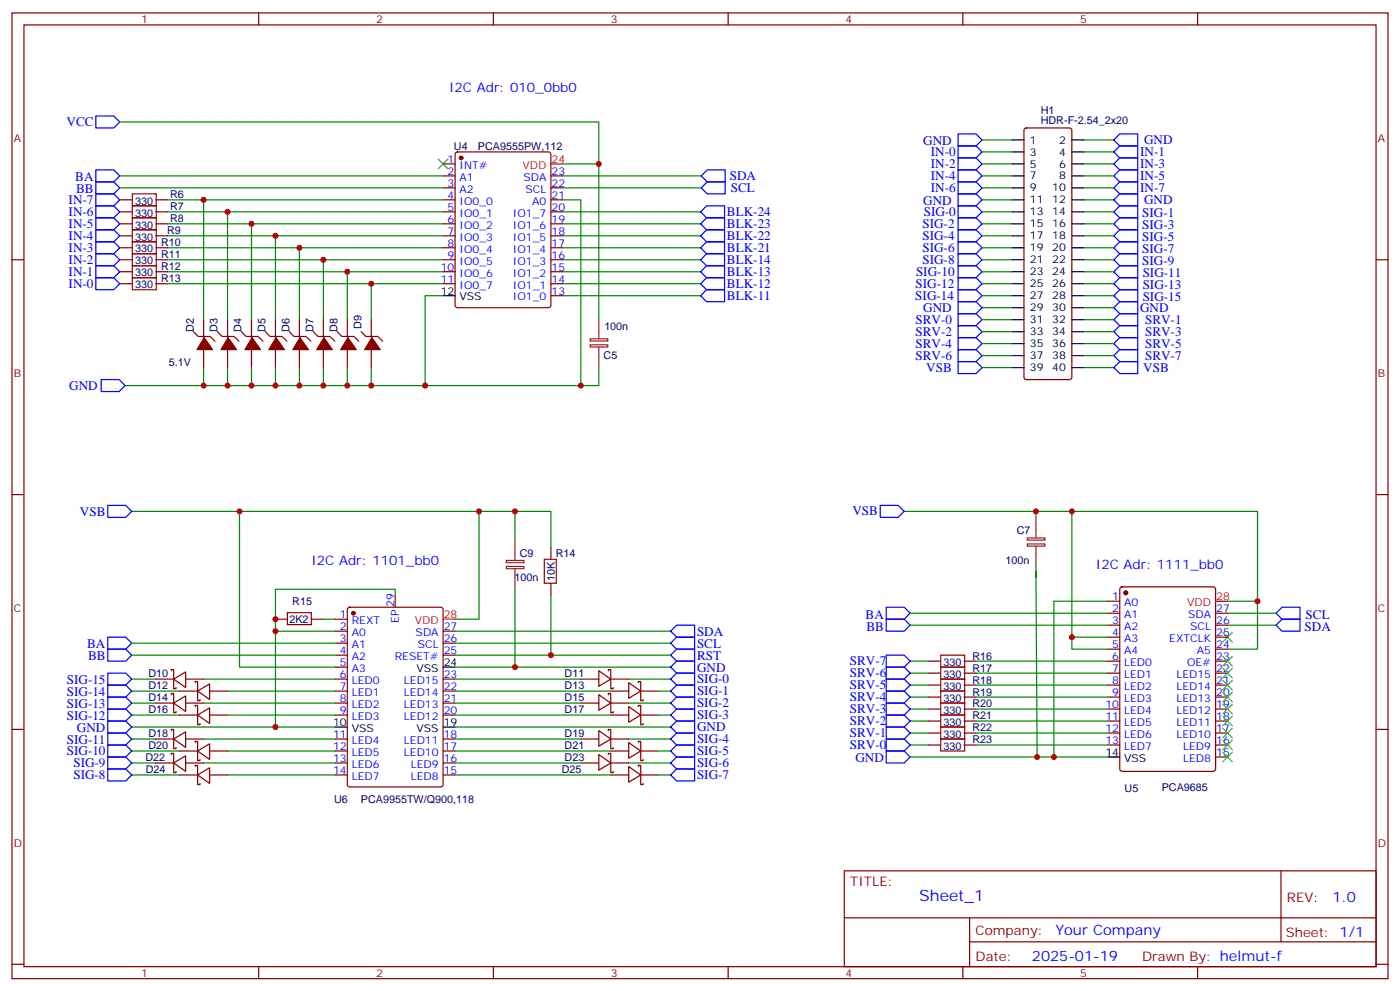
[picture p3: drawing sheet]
<svg xmlns="http://www.w3.org/2000/svg" width="412mm" height="292mm" viewBox="0 0 412 292" stroke-linecap="round" stroke-linejoin="round" font-family="sans-serif">
<g fill="none" stroke="#870000" stroke-width=".35">
<path d="M3.5 3.8h405.4v284.3h-405.4zM7.1 7.3h398.2v277.3h-398.2zM76.2 3.8v3.5M145.3 3.8v3.5M214.5 3.8v3.5M283.6 3.8v3.5M352.8 3.8v3.5M301.9 37.9l.4-.2h12.7l.5 .2 .2 .5v72.7l-.2 .5-.5 .2h-12.7l-.5-.3-.2-.4v-72.7zM35.3 58.8h3.5M45.9 58.8h3.5M130.5 58.8h3.6M130.5 48.3h3.6"/>
<path d="M130.5 51.8h3.6M130.5 55.3h3.6M134.3 44.9l.5-.2h26.8l.6 .5 .1 44.7-.5 .6-27 .1-.7-.5v-44.7zM162.3 58.8h3.5M162.3 51.8h3.5M162.3 55.3h3.5M3.5 76.5h3.6M35.3 76.5h3.5M35.3 62.4h3.5M35.3 65.9h3.5M35.3 69.4h3.5M35.3 73h3.5"/>
<path d="M45.9 76.5h3.5M45.9 62.4h3.5M45.9 65.9h3.5M45.9 69.4h3.5M45.9 73h3.5M130.5 76.5h3.6M130.5 62.4h3.6M130.5 65.9h3.6M130.5 69.4h3.6M130.5 73h3.6M162.3 76.5h3.5M162.3 62.4h3.5"/>
<path d="M162.3 65.9h3.5M162.3 69.4h3.5M162.3 73h3.5M405.3 76.5h3.6M35.3 80h3.5M35.3 83.5h3.5M45.9 80h3.5M45.9 83.5h3.5M57 97.6l1.4 1.5h3.5l1.4 1.4M60 94.1v5.3M64 97.6l1.4 1.5h3.6l1.4 1.4M67 94.1v5.3"/>
<path d="M71.1 97.6l1.4 1.5h3.5l1.4 1.4M74.1 94.1v5.3M78.1 97.6l1.5 1.5h3.5l1.4 1.4M81.1 94.1v5.3M85.2 97.6l1.4 1.5h3.5l1.4 1.4M88.2 94.1v5.3M92.3 97.6l1.4 1.5h3.5l1.4 1.4M95.2 94.1v5.3M99.3 97.6l1.4 1.5h3.5l1.5 1.4M102.3 94.1v5.3M106.4 97.6l1.4 1.5h3.5l1.4 1.4M109.4 94.1v5.3"/>
<path d="M130.5 80h3.6M130.5 83.5h3.6M162.3 80h3.5M162.3 83.5h3.5M162.3 87.1h3.5M60 102.9v5.3M67 102.9v5.3M74.1 102.9v5.3M81.1 102.9v5.3M88.2 102.9v5.3M95.2 102.9v5.3M102.3 102.9v5.3"/>
<path d="M109.4 102.9v5.3M3.5 145.6h3.6M405.3 145.6h3.6M102.5 179l.5-.2h26.8l.7 .4v51.8l-.4 .6-27.1 .1-.6-.5-.1-51.7zM116.4 175.3v3.5M162.3 161.1v3.6M162.3 171.7v3.6M326.3 177h3.5M330.1 173l.5-.2h26.8l.6 .4 .1 53.2-.5 .7h-27l-.7-.4-.1-53.2zM45.9 200h5.3M50.4 197.5v-.4h.8v5.7h.7v-.4M51.2 200l3.5-2.2v4.6z"/>
<path d="M54.7 200h5.3M81.1 182.3h3.6M91.7 182.3h3.5M98.8 200h3.5M98.8 182.3h3.5M98.8 185.8h3.5M98.8 189.4h3.5M98.8 192.9h3.5M98.8 196.4h3.5M130.5 200h3.6M130.5 185.8h3.6M130.5 189.4h3.6"/>
<path d="M130.5 192.9h3.6M171.1 200h5.3M176.4 197.5l3.5 2.5-3.5 2.1zM179.2 197.5v-.4h.7v5.7h.7v-.4M179.9 200h5.3M273.4 198.2h3.5M273.4 194.7h3.5M284 198.2h3.5M284 194.7h3.5M326.3 198.2h3.5M326.3 194.7h3.5M326.3 180.6h3.5"/>
<path d="M326.3 184.1h3.5M326.3 187.6h3.5M326.3 191.1h3.5M358.1 198.2h3.5M358.1 194.7h3.5M358.1 180.6h3.5M358.1 184.1h3.5M358.1 187.6h3.5M358.1 191.1h3.5M3.5 214.8h3.6M45.9 217.6h5.3M45.9 207h5.3"/>
<path d="M50.4 215.1v-.3h.8v5.6h.7v-.3M50.4 204.5v-.3h.8v5.6h.7v-.3M51.2 217.6l3.5-2.1v4.6zM51.2 207l3.5-2.1v4.6zM52.9 210.5h5.3M52.9 203.5h5.3M54.7 217.6h5.3M54.7 207h5.3M57.5 218.7v-.4h.7v5.6h.7v-.3M57.5 208.1v-.4h.7v5.7h.7v-.4M57.5 201v-.3h.7v5.6h.7v-.3M58.2 210.5l3.5-2.1v4.6z"/>
<path d="M58.2 203.5l3.5-2.1v4.6zM61.7 210.5h5.3M61.7 203.5h5.3M98.8 210.5h3.5M98.8 217.6h3.5M98.8 207h3.5M98.8 203.5h3.5M130.5 210.5h3.6M130.5 217.6h3.6M130.5 207h3.6M130.5 203.5h3.6M171.1 217.6h5.3"/>
<path d="M171.1 207h5.3M176.4 215.1l3.5 2.5-3.5 2.1zM176.4 204.5l3.5 2.5-3.5 2.1zM179.2 215.1v-.3h.7v5.6h.7v-.3M179.2 204.5v-.3h.7v5.6h.7v-.3M179.9 210.5h5.3M179.9 217.6h5.3M179.9 207h5.3M179.9 203.5h5.3M185.2 218.7l3.5 2.4-3.5 2.1zM185.2 208.1l3.5 2.4-3.5 2.2zM185.2 201l3.5 2.5-3.5 2.1z"/>
<path d="M188 218.7v-.4h.7v5.6h.7v-.3M188 208.1v-.4h.7v5.7h.7v-.4M188 201v-.3h.7v5.6h.7v-.3M188.7 210.5h5.3M188.7 203.5h5.3M273.4 201.7h3.5M273.4 205.2h3.5M273.4 208.8h3.5M273.4 212.3h3.5M273.4 215.8h3.5M273.4 219.4h3.5M284 201.7h3.5"/>
<path d="M284 205.2h3.5M284 208.8h3.5M284 212.3h3.5M284 215.8h3.5M284 219.4h3.5M326.3 201.7h3.5M326.3 205.2h3.5M326.3 208.8h3.5M326.3 212.3h3.5M326.3 215.8h3.5M326.3 219.4h3.5M358.1 201.7h3.5"/>
<path d="M358.1 205.2h3.5M358.1 208.8h3.5M358.1 212.3h3.5M358.1 215.8h3.5M358.1 219.4h3.5M405.3 214.8h3.6M45.9 224.6h5.3M50.4 222.2v-.4h.8v5.7h.7v-.4M51.2 224.6l3.5-2.1v4.6zM52.9 228.2h5.3M52.9 221.1h5.3M54.7 224.6h5.3"/>
<path d="M57.5 225.7v-.3h.7v5.6h.7v-.4M58.2 228.2l3.5-2.1v4.5zM58.2 221.1l3.5-2.1v4.6zM61.7 228.2h5.3M61.7 221.1h5.3M98.8 228.2h3.5M98.8 224.6h3.5M98.8 221.1h3.5M130.5 228.2h3.6M130.5 224.6h3.6M130.5 221.1h3.6M171.1 224.6h5.3"/>
<path d="M176.4 222.2l3.5 2.4-3.5 2.2zM179.2 222.2v-.4h.7v5.7h.7v-.4M179.9 228.2h5.3M179.9 224.6h5.3M179.9 221.1h5.3M185.2 225.7l3.5 2.5-3.5 2.1zM188 225.7v-.3h.7v5.6h.7v-.4M188.7 228.2h5.3M188.7 221.1h5.3M358.1 222.9h3.5M248.7 256.4h156.6v28.2h-156.6zM377.3 256.4v20.9"/>
<path d="M248.7 270.2h156.5M285.6 277.3h119.6M285.6 270.2v14.2M3.5 283.9h3.6M76.2 284.6v3.5M145.3 284.6v3.5M214.5 284.6v3.5M283.6 284.6v3.5M352.8 284.6v3.5M405.3 283.9h3.6"/>
</g>
<g fill="none" stroke="#008700" stroke-width=".35">
<path d="M35.3 35.9h141.1v58.2M35.3 51.8h95.2M35.3 55.3h95.2M49.4 58.8h81.1M60 58.8v35.3M165.8 58.8h5.3v54.7M165.8 51.8h40.6M165.8 55.3h40.6M165.8 48.3h10.6M289.3 58.8h8.8M289.3 51.8h8.8M289.3 55.3h8.8"/>
<path d="M289.3 48.3h8.8M289.3 44.7h8.8M289.3 41.2h8.8M319.3 58.8h8.8M319.3 51.8h8.8M319.3 55.3h8.8M319.3 48.3h8.8M319.3 44.7h8.8M319.3 41.2h8.8M49.4 76.5h81.1M49.4 73h81.1M49.4 69.4h81.1"/>
<path d="M49.4 65.9h81.1M49.4 62.4h81.1M67 62.4v31.7M74.1 65.9v28.2M81.1 69.4v24.7M88.2 73v21.1M95.2 76.5v17.6M165.8 73h40.6M165.8 69.4h40.6M165.8 65.9h40.6M165.8 62.4h40.6M165.8 76.5h40.6"/>
<path d="M289.3 73h8.8M289.3 69.4h8.8M289.3 65.9h8.8M289.3 62.4h8.8M289.3 76.5h8.8M319.3 73h8.8M319.3 69.4h8.8M319.3 65.9h8.8M319.3 62.4h8.8M319.3 76.5h8.8M49.4 80h81.1M49.4 83.5h81.1"/>
<path d="M102.3 80v14.1M109.4 83.5v10.6M130.5 87.1h-5.3v26.4h-88.2M165.8 80h40.6M165.8 83.5h40.6M165.8 87.1h40.6M289.3 80h8.8M289.3 83.5h8.8M289.3 87.1h8.8M289.3 94.1h8.8M289.3 97.6h8.8M289.3 90.6h8.8"/>
<path d="M319.3 80h8.8M319.3 83.5h8.8M319.3 87.1h8.8M319.3 94.1h8.8M319.3 97.6h8.8M319.3 90.6h8.8M60 108.2v5.3M67 108.2v5.3M74.1 108.2v5.3M81.1 108.2v5.3M88.2 108.2v5.3M95.2 108.2v5.3"/>
<path d="M102.3 108.2v5.3M109.4 108.2v5.3M176.4 108.2v5.3h-51.2M289.3 101.2h8.8M289.3 104.7h8.8M289.3 108.2h8.8M319.3 101.2h8.8M319.3 104.7h8.8M319.3 108.2h8.8M38.8 150.6h123.5v10.5M70.6 150.6v45.8h28.2M141.1 150.6v31.7h-7"/>
<path d="M151.7 150.6v8.8M266.3 150.6h104.1v26.4h-8.8M305.2 150.6v1.7M315.7 150.6v37h10.6M116.4 175.3v-1.8h-35.3v12.3M151.7 173.5v22.9M162.3 175.3v17.6M305.2 166.4l.3 56.5M326.3 177h-15.9v45.9M370.4 177v14.1h-8.8M38.8 200h7.1M38.8 192.9h60"/>
<path d="M38.8 189.4h60M60 200h38.8M95.2 182.3h3.6M98.8 185.8h-17.7v28.3M134.1 200h37M134.1 192.9h63.5M134.1 185.8h63.5M134.1 189.4h63.5M134.1 196.4h63.5M185.2 200h12.4M268.1 180.6h58.2M268.1 198.2h5.3"/>
<path d="M268.1 194.7h5.3M268.1 184.1h58.2M287.5 198.2h38.8M287.5 194.7h38.8M315.7 187.6v3.5h10.6M361.6 180.6h14.1M361.6 184.1h14.1M38.8 217.6h7.1M38.8 207h7.1M38.8 214.1h60M38.8 210.5h14.1M38.8 203.5h14.1"/>
<path d="M60 217.6h38.8M60 207h38.8M67 210.5h31.8M67 203.5h31.8M134.1 217.6h37M134.1 207h37M134.1 214.1h63.5M134.1 210.5h45.8M134.1 203.5h45.8M185.2 217.6h12.4M185.2 207h12.4M194 210.5h3.6"/>
<path d="M194 203.5h3.6M268.1 201.7h5.3M268.1 205.2h5.3M268.1 208.8h5.3M268.1 212.3h5.3M268.1 215.8h5.3M268.1 219.4h5.3M287.5 201.7h38.8M287.5 205.2h38.8M287.5 208.8h38.8M287.5 212.3h38.8M287.5 215.8h38.8"/>
<path d="M287.5 219.4h38.8M38.8 224.6h7.1M38.8 228.2h14.1M38.8 221.1h14.1M60 224.6h38.8M67 228.2h31.8M67 221.1h31.8M134.1 224.6h37M134.1 228.2h45.8M134.1 221.1h45.8M185.2 224.6h12.4M194 228.2h3.6"/>
<path d="M194 221.1h3.6M268.1 222.9h58.2"/>
</g>
<g fill="none" stroke="#00f" stroke-width=".35">
<path d="M28.2 34.1h5.3l1.8 1.8-1.8 1.8h-5.3zM282.2 39.4h5.3l1.8 1.8-1.8 1.8h-5.3zM329.8 39.4h5.3v3.6h-5.3l-1.7-1.8zM28.2 53.6h5.3l1.8 1.7-1.8 1.8h-5.3zM28.2 50h5.3l1.8 1.8-1.8 1.8h-5.3zM28.2 57.1h5.3l1.8 1.7-1.8 1.8h-5.3zM206.6 51.8l1.7-1.8h5.3v3.6h-5.3zM206.6 55.3l1.7-1.7h5.3v3.5h-5.3zM282.2 53.6h5.3l1.8 1.7-1.8 1.8h-5.3zM282.2 50h5.3l1.8 1.8-1.8 1.8h-5.3zM282.2 46.5h5.3l1.8 1.8-1.8 1.7h-5.3zM282.2 43h5.3l1.8 1.7-1.8 1.8h-5.3z"/>
<path d="M282.2 57.1h5.3l1.8 1.7-1.8 1.8h-5.3zM328.1 55.3l1.7-1.7h5.3v3.5h-5.3zM328.1 48.3l1.7-1.8h5.3v3.5h-5.3zM329.8 50h5.3v3.6h-5.3l-1.7-1.8zM329.8 43h5.3v3.5h-5.3l-1.7-1.8zM329.8 57.1h5.3v3.5h-5.3l-1.7-1.8zM28.2 60.6h5.3l1.8 1.8-1.8 1.7h-5.3zM28.2 64.1h5.3l1.8 1.8-1.8 1.8h-5.3zM28.2 67.7h5.3l1.8 1.7-1.8 1.8h-5.3zM28.2 71.2h5.3l1.8 1.8-1.8 1.7h-5.3zM28.2 74.7h5.3l1.8 1.8-1.8 1.7h-5.3zM28.2 78.2h5.3l1.8 1.8-1.8 1.8h-5.3z"/>
<path d="M206.4 73l1.7-1.8h5.3v3.5h-5.3zM206.4 69.4l1.7-1.7h5.3v3.5h-5.3zM206.4 65.9l1.7-1.8h5.3v3.6h-5.3zM206.4 62.4l1.7-1.8h5.3v3.5h-5.3zM208.1 74.7h5.3v3.5h-5.3l-1.7-1.7zM282.2 78.2h5.3l1.8 1.8-1.8 1.8h-5.3zM282.2 74.7h5.3l1.8 1.8-1.8 1.7h-5.3zM282.2 71.2h5.3l1.8 1.8-1.8 1.7h-5.3zM282.2 67.7h5.3l1.8 1.7-1.8 1.8h-5.3zM282.2 64.1h5.3l1.8 1.8-1.8 1.8h-5.3zM282.2 60.6h5.3l1.8 1.8-1.8 1.7h-5.3zM328.1 69.4l1.7-1.7h5.3v3.5h-5.3z"/>
<path d="M328.1 62.4l1.7-1.8h5.3v3.5h-5.3zM329.8 74.7h5.3v3.5h-5.3l-1.7-1.7zM329.8 71.2h5.3v3.5h-5.3l-1.7-1.7zM329.8 64.1h5.3v3.6h-5.3l-1.7-1.8zM28.2 81.8h5.3l1.8 1.7-1.8 1.8h-5.3zM206.4 87.1l1.7-1.8h5.3v3.5h-5.3zM206.4 83.5l1.7-1.7h5.3v3.5h-5.3zM206.4 80l1.7-1.8h5.3v3.6h-5.3zM282.2 99.4h5.3l1.8 1.8-1.8 1.7h-5.3zM282.2 95.9h5.3l1.8 1.7-1.8 1.8h-5.3zM282.2 92.4h5.3l1.8 1.7-1.8 1.8h-5.3zM282.2 85.3h5.3l1.8 1.8-1.8 1.7h-5.3z"/>
<path d="M282.2 81.8h5.3l1.8 1.7-1.8 1.8h-5.3zM282.2 88.8h5.3l1.8 1.8-1.8 1.8h-5.3zM328.1 94.1l1.7-1.7h5.3v3.5h-5.3zM328.1 87.1l1.7-1.8h5.3v3.5h-5.3zM328.1 80l1.7-1.8h5.3v3.6h-5.3zM329.8 95.9h5.3v3.5h-5.3l-1.7-1.8zM329.8 81.8h5.3v3.5h-5.3l-1.7-1.8zM329.8 88.8h5.3v3.6h-5.3l-1.7-1.8zM29.8 111.8h5.3l1.8 1.7-1.8 1.8h-5.3zM282.2 102.9h5.3l1.8 1.8-1.8 1.8h-5.3zM282.2 106.5h5.3l1.8 1.7-1.8 1.8h-5.3zM328.1 101.2l1.7-1.8h5.3v3.5h-5.3z"/>
<path d="M328.1 108.2l1.7-1.7h5.3v3.5h-5.3zM329.8 102.9h5.3v3.6h-5.3l-1.7-1.8zM31.7 148.8h5.3l1.8 1.8-1.8 1.7h-5.3zM259.3 148.8h5.3l1.7 1.8-1.7 1.7h-5.3zM261.1 178.8h5.2l1.8 1.8-1.8 1.7h-5.2zM377.6 178.8h5.3v3.5h-5.3l-1.7-1.7zM31.7 191.1h5.3l1.8 1.8-1.8 1.8h-5.3zM31.7 187.6h5.3l1.8 1.8-1.8 1.7h-5.3zM31.7 198.2h5.3l1.8 1.8-1.8 1.7h-5.3zM197.6 192.9l1.7-1.8h5.3v3.6h-5.3zM197.6 185.8l1.7-1.7h5.3v3.5h-5.3zM197.6 189.4l1.7-1.8h5.3v3.5h-5.3z"/>
<path d="M197.6 196.4l1.7-1.7h5.3v3.5h-5.3zM199.3 198.2h5.3v3.5h-5.3l-1.7-1.7zM261.1 182.3h5.2l1.8 1.8-1.8 1.7h-5.2zM261.1 200h5.2l1.8 1.7-1.8 1.8h-5.2zM261.1 196.4h5.2l1.8 1.8-1.8 1.8h-5.2zM261.1 192.9h5.2l1.8 1.8-1.8 1.7h-5.2zM375.9 184.1l1.7-1.8h5.3v3.5h-5.3zM31.7 219.4h5.3l1.8 1.7-1.8 1.8h-5.3zM31.7 215.8h5.3l1.8 1.8-1.8 1.8h-5.3zM31.7 208.8h5.3l1.8 1.7-1.8 1.8h-5.3zM31.7 205.2h5.3l1.8 1.8-1.8 1.8h-5.3zM31.7 201.7h5.3l1.8 1.8-1.8 1.7h-5.3z"/>
<path d="M31.7 212.3h5.3l1.8 1.8-1.8 1.7h-5.3zM197.6 214.1l1.7-1.8h5.3v3.5h-5.3zM199.3 219.4h5.3v3.5h-5.3l-1.7-1.8zM199.3 215.8h5.3v3.6h-5.3l-1.7-1.8zM199.3 208.8h5.3v3.5h-5.3l-1.7-1.8zM199.3 205.2h5.3v3.6h-5.3l-1.7-1.8zM199.3 201.7h5.3v3.5h-5.3l-1.7-1.7zM261.1 217.6h5.2l1.8 1.8-1.8 1.7h-5.2zM261.1 214.1h5.2l1.8 1.7-1.8 1.8h-5.2zM261.1 210.5h5.2l1.8 1.8-1.8 1.8h-5.2zM261.1 207h5.2l1.8 1.8-1.8 1.7h-5.2zM261.1 203.5h5.2l1.8 1.7-1.8 1.8h-5.2z"/>
<path d="M31.7 226.4h5.3l1.8 1.8-1.8 1.7h-5.3zM31.7 222.9h5.3l1.8 1.7-1.8 1.8h-5.3zM199.3 226.4h5.3v3.5h-5.3l-1.7-1.7zM199.3 222.9h5.3v3.5h-5.3l-1.7-1.8zM261.1 221.1h5.2l1.8 1.8-1.8 1.7h-5.2z"/>
</g>
<g fill="none" stroke="#a10000" stroke-width=".35">
<path d="M39 57.1h7v3.5h-7zM39 60.6h7v3.5h-7zM39 64.1h7v3.6h-7zM39 67.7h7v3.5h-7zM39 71.2h7v3.5h-7zM39 74.7h7v3.5h-7zM39 78.2h7v3.6h-7zM39 81.8h7v3.5h-7zM160.3 164.7h3.6v7h-3.6zM84.7 180.4h7v3.5h-7zM277.1 196.4h7.1v3.6h-7.1zM277.1 200h7.1v3.5h-7.1z"/>
<path d="M277.1 192.9h7.1v3.5h-7.1zM277.1 203.5h7.1v3.5h-7.1zM277.1 207h7.1v3.5h-7.1zM277.1 210.5h7.1v3.6h-7.1zM277.1 214.1h7.1v3.5h-7.1zM277.1 217.6h7.1v3.5h-7.1z"/>
</g>
<g fill="none" stroke="#3c3" stroke-width=".35">
<path d="M129.1 46.8l2.8 2.9M131.9 46.8l-2.8 2.9M360.2 186.2l2.8 2.8M360.2 193.3l2.8 2.8M360.2 196.8l2.8 2.8M363 186.2l-2.8 2.8M363 193.3l-2.8 2.8M363 196.8l-2.8 2.8M360.2 200.3l2.8 2.8M360.2 203.8l2.8 2.9M360.2 207.4l2.8 2.8M360.2 210.9l2.8 2.8"/>
<path d="M360.2 214.4l2.8 2.8M360.2 217.9l2.8 2.9M363 200.3l-2.8 2.8M363 203.8l-2.8 2.9M363 207.4l-2.8 2.8M363 210.9l-2.8 2.8M363 214.4l-2.8 2.8M363 217.9l-2.8 2.9M360.2 221.5l2.8 2.8M363 221.5l-2.8 2.8"/>
</g>
<path d="M173.8 99.8h5.2v.6h-5.2zM176.4 94.1v5.7M173.8 101.5h5.2v.7h-5.2zM176.4 102.2v6M151.7 159.4v5.6M302.6 158.4h5.2v.6h-5.2zM305.2 152.3v6M149.2 166.8h5.1v.6h-5.1zM149.2 165h5.1v.7h-5.1zM151.7 167.5v6M302.6 160.2h5.2v.6h-5.2zM305.2 160.8v5.6" fill="none" stroke="#8c2424" stroke-width=".35"/>
<g fill="#870000" stroke="#870000" stroke-width=".35">
<path d="M60.1 99.4l2.5 3.5h-4.6z"/>
<path d="M67.2 99.4l2.5 3.5h-4.6z"/>
<path d="M74.3 99.4l2.4 3.5h-4.6z"/>
<path d="M81.3 99.4l2.5 3.5h-4.6z"/>
<path d="M88.4 99.4l2.4 3.5h-4.5z"/>
<path d="M95.4 99.4l2.5 3.5h-4.6z"/>
<path d="M102.5 99.4l2.5 3.5h-4.6z"/>
<path d="M109.5 99.4l2.5 3.5h-4.6z"/>
<circle cx="331.6" cy="174.6" r=".53"/>
<circle cx="104.1" cy="180.6" r=".53"/>
<circle cx="135.8" cy="46.5" r=".53"/>
</g>
<g fill="none" stroke="#000" stroke-width=".35">
<path d="M298.1 41.2h3.5M298.1 44.7h3.5M298.1 48.3h3.5M298.1 51.8h3.5M298.1 55.3h3.5M298.1 58.8h3.5M315.7 41.2h3.6M315.7 44.7h3.6M315.7 48.3h3.6M315.7 51.8h3.6M315.7 55.3h3.6M315.7 58.8h3.6"/>
<path d="M298.1 62.4h3.5M298.1 65.9h3.5M298.1 69.4h3.5M298.1 73h3.5M298.1 76.5h3.5M315.7 62.4h3.6M315.7 65.9h3.6M315.7 69.4h3.6M315.7 73h3.6M315.7 76.5h3.6M130.5 87.1h3.6M298.1 87.1h3.5"/>
<path d="M298.1 80h3.5M298.1 83.5h3.5M298.1 90.6h3.5M298.1 94.1h3.5M298.1 97.6h3.5M315.7 87.1h3.6M315.7 80h3.6M315.7 83.5h3.6M315.7 90.6h3.6M315.7 94.1h3.6M315.7 97.6h3.6M298.1 101.2h3.5"/>
<path d="M298.1 104.7h3.5M298.1 108.2h3.5M315.7 101.2h3.6M315.7 104.7h3.6M315.7 108.2h3.6M130.5 196.4h3.6M98.8 214.1h3.5M130.5 214.1h3.6M326.3 222.9h3.5"/>
</g>
<path d="M162.3 48.3h3.5M358.1 177h3.5M130.5 182.3h3.6" fill="none" stroke="#f00" stroke-width=".35"/>
<g fill="#c00">
<circle cx="370.4" cy="177" r=".88"/>
<circle cx="310.4" cy="222.9" r=".88"/>
<circle cx="315.7" cy="187.6" r=".88"/>
<circle cx="315.7" cy="150.6" r=".88"/>
<circle cx="305.5" cy="222.9" r=".88"/>
<circle cx="305.2" cy="150.6" r=".88"/>
<circle cx="70.6" cy="150.6" r=".88"/>
<circle cx="151.7" cy="196.4" r=".88"/>
<circle cx="81.1" cy="182.3" r=".88"/>
<circle cx="81.1" cy="185.8" r=".88"/>
<circle cx="81.1" cy="214.1" r=".88"/>
<circle cx="141.1" cy="150.6" r=".88"/>
<circle cx="95.3" cy="76.5" r=".88"/>
<circle cx="88.2" cy="73" r=".88"/>
<circle cx="81.1" cy="69.4" r=".88"/>
<circle cx="74.1" cy="65.9" r=".88"/>
<circle cx="67" cy="62.4" r=".88"/>
<circle cx="60" cy="58.8" r=".88"/>
<circle cx="176.4" cy="48.3" r=".88"/>
<circle cx="125.2" cy="113.5" r=".88"/>
<circle cx="109.4" cy="83.5" r=".88"/>
<circle cx="60" cy="113.5" r=".88"/>
<circle cx="81.1" cy="113.5" r=".88"/>
<circle cx="88.2" cy="113.5" r=".88"/>
<circle cx="95.3" cy="113.5" r=".88"/>
<circle cx="102.3" cy="113.5" r=".88"/>
<circle cx="109.4" cy="113.5" r=".88"/>
<circle cx="74.1" cy="113.5" r=".88"/>
<circle cx="67" cy="113.5" r=".88"/>
<circle cx="171.1" cy="113.5" r=".88"/>
<circle cx="102.3" cy="80" r=".88"/>
<circle cx="151.7" cy="150.6" r=".88"/>
<circle cx="162.3" cy="192.9" r=".88"/>
</g>
<text font-size="4.6" fill="#00f" x="270.8" y="265.4">Sheet_1</text>
<g font-size="4.2" fill="#00f">
<text x="392.5" y="265.7">1.0</text>
<text x="310.9" y="275.2">Your Company</text>
<text x="304" y="283">2025-01-19</text>
</g>
<g font-size="3.9" fill="#00f">
<text x="132.3" y="27.1">I2C Adr: 010_0bb0</text>
<text x="19.6" y="37.2">VCC</text>
<text x="271.9" y="42.6">GND</text>
<text x="274.2" y="46">IN-0</text>
<text x="335.8" y="46">IN-1</text>
<text x="337" y="42.4">GND</text>
<text x="22.2" y="53.4">BA</text>
<text x="215" y="53">SDA</text>
<text x="274.2" y="53">IN-4</text>
<text x="274.2" y="49.4">IN-2</text>
<text x="335.8" y="53.1">IN-5</text>
<text x="335.8" y="49.6">IN-3</text>
<text x="22.4" y="56.9">BB</text>
<text x="215.3" y="56.6">SCL</text>
<text x="274.2" y="56.5">IN-6</text>
<text x="335.8" y="56.6">IN-7</text>
<text x="20.2" y="60.1">IN-7</text>
<text x="20.2" y="63.6">IN-6</text>
<text x="214.1" y="63.7">BLK-24</text>
<text x="271.9" y="60.2">GND</text>
<text x="272.1" y="63.6">SIG-0</text>
<text x="336.5" y="63.8">SIG-1</text>
<text x="337" y="60">GND</text>
<text x="20.2" y="67.2">IN-5</text>
<text x="20.2" y="70.7">IN-4</text>
<text x="214.1" y="70.8">BLK-22</text>
<text x="214.1" y="67.3">BLK-23</text>
<text x="271.7" y="70.6">SIG-4</text>
<text x="271.7" y="67.1">SIG-2</text>
<text x="336.5" y="70.9">SIG-5</text>
<text x="336.5" y="67.3">SIG-3</text>
<text x="20.2" y="74.2">IN-3</text>
<text x="20.2" y="77.8">IN-2</text>
<text x="214.1" y="77.8">BLK-14</text>
<text x="214.1" y="74.3">BLK-21</text>
<text x="271.7" y="77.6">SIG-8</text>
<text x="271.7" y="74.1">SIG-6</text>
<text x="336.5" y="77.9">SIG-9</text>
<text x="336.5" y="74.4">SIG-7</text>
<text x="20.2" y="81.3">IN-1</text>
<text x="214.1" y="81.4">BLK-13</text>
<text x="269.8" y="81.2">SIG-10</text>
<text x="336.6" y="81.4">SIG-11</text>
<text x="20.2" y="84.8">IN-0</text>
<text x="214.1" y="88.4">BLK-11</text>
<text x="214.1" y="84.9">BLK-12</text>
<text x="269.6" y="88.4">SIG-14</text>
<text x="269.7" y="84.7">SIG-12</text>
<text x="336.6" y="88.5">SIG-15</text>
<text x="336.6" y="85">SIG-13</text>
<text x="269.7" y="95.5">SRV-0</text>
<text x="271.9" y="92">GND</text>
<text x="335.8" y="91.9">GND</text>
<text x="337.3" y="95.4">SRV-1</text>
<text x="269.7" y="98.8">SRV-2</text>
<text x="337.3" y="98.9">SRV-3</text>
<text x="269.7" y="105.9">SRV-6</text>
<text x="269.7" y="102.3">SRV-4</text>
<text x="337.3" y="106">SRV-7</text>
<text x="337.3" y="102.5">SRV-5</text>
<text x="272.8" y="109.6">VSB</text>
<text x="336.8" y="109.5">VSB</text>
<text x="20.4" y="114.8">GND</text>
<text x="23.6" y="151.8">VSB</text>
<text x="251.1" y="151.7">VSB</text>
<text x="91.7" y="166.4">I2C Adr: 1101_bb0</text>
<text x="322.8" y="167.5">I2C Adr: 1111_bb0</text>
<text x="255" y="182.1">BA</text>
<text x="255.2" y="185.7">BB</text>
<text x="384.3" y="185.7">SDA</text>
<text x="384.6" y="182.1">SCL</text>
<text x="25.7" y="190.7">BA</text>
<text x="205.3" y="187.2">SDA</text>
<text x="205.3" y="190.7">SCL</text>
<text x="25.9" y="194.2">BB</text>
<text x="205.3" y="194.2">RST</text>
<text x="205.3" y="197.7">GND</text>
<text x="250.3" y="195.9">SRV-7</text>
<text x="19.7" y="201.3">SIG-15</text>
<text x="205.3" y="201.2">SIG-0</text>
<text x="250.3" y="203">SRV-5</text>
<text x="250.3" y="199.5">SRV-6</text>
<text x="19.7" y="208.3">SIG-13</text>
<text x="19.7" y="204.8">SIG-14</text>
<text x="205.3" y="208.2">SIG-2</text>
<text x="205.3" y="204.6">SIG-1</text>
<text x="250.3" y="206.5">SRV-4</text>
<text x="19.7" y="211.9">SIG-12</text>
<text x="22.7" y="215.4">GND</text>
<text x="205.3" y="215.3">GND</text>
<text x="205.3" y="211.7">SIG-3</text>
<text x="250.3" y="213.6">SRV-2</text>
<text x="250.3" y="210">SRV-3</text>
<text x="19.7" y="219">SIG-11</text>
<text x="205.3" y="218.9">SIG-4</text>
<text x="250.3" y="220.6">SRV-0</text>
<text x="250.3" y="217.1">SRV-1</text>
<text x="19.7" y="222.4">SIG-10</text>
<text x="21.6" y="226">SIG-9</text>
<text x="205.3" y="225.9">SIG-6</text>
<text x="205.3" y="222.4">SIG-5</text>
<text x="252" y="224.5">GND</text>
<text x="21.6" y="229.5">SIG-8</text>
<text x="205.3" y="229.4">SIG-7</text>
</g>
<g font-size="3.9" fill="#800">
<text x="250.5" y="261">TITLE:</text>
<text x="379.1" y="265.7">REV:</text>
<text x="287.4" y="275.2">Company:</text>
<text x="378.7" y="275.8">Sheet: 1/1</text>
<text x="287.4" y="282.9">Date:</text>
<text x="336.4" y="282.9">Drawn By: helmut-f</text>
</g>
<g font-size="3.2" fill="#800">
<text x="41.6" y="6.8">1</text>
<text x="110.8" y="6.8">2</text>
<text x="179.9" y="6.8">3</text>
<text x="249.1" y="6.8">4</text>
<text x="318.2" y="6.8">5</text>
<text x="4.1" y="41.9">A</text>
<text x="405.9" y="41.9">A</text>
<text x="4.1" y="111.1">B</text>
<text x="405.9" y="111.1">B</text>
<text x="4.1" y="180.2">C</text>
<text x="405.9" y="180.2">C</text>
<text x="4.1" y="249.3">D</text>
<text x="405.9" y="249.3">D</text>
<text x="41.6" y="287.6">1</text>
<text x="110.8" y="287.6">2</text>
<text x="179.9" y="287.6">3</text>
<text x="249.1" y="287.6">4</text>
<text x="318.2" y="287.6">5</text>
</g>
<g font-size="3.2" fill="#000080">
<text x="306.6" y="33.4">H1</text>
<text x="306.6" y="36.6">HDR-F-2.54_2x20</text>
<text x="133.7" y="44.1">U4</text>
<text x="140.8" y="44.1">PCA9555PW,112</text>
<text x="50.1" y="58.4">R6</text>
<text x="39.8" y="63.8">330</text>
<text x="39.8" y="60.2">330</text>
<text x="50.1" y="62">R7</text>
<text x="50.1" y="65.5">R8</text>
<text x="39.8" y="67.3">330</text>
<text x="39.8" y="70.8">330</text>
<text x="49.2" y="69">R9</text>
<text x="39.8" y="77.9">330</text>
<text x="39.8" y="74.1">330</text>
<text x="47.4" y="72.5">R10</text>
<text x="47.4" y="76.1">R11</text>
<text x="39.8" y="81.4">330</text>
<text x="47.4" y="79.6">R12</text>
<text x="47.4" y="83.1">R13</text>
<text x="39.8" y="84.9">330</text>
<text x="57.1" y="97.6" transform="rotate(-90 57.1 97.6)">D2</text>
<text x="64.1" y="97.6" transform="rotate(-90 64.1 97.6)">D3</text>
<text x="71.2" y="97.6" transform="rotate(-90 71.2 97.6)">D4</text>
<text x="78.2" y="97.6" transform="rotate(-90 78.2 97.6)">D5</text>
<text x="85.3" y="97.6" transform="rotate(-90 85.3 97.6)">D6</text>
<text x="92.3" y="97.8" transform="rotate(-90 92.3 97.8)">D7</text>
<text x="99.4" y="97.6" transform="rotate(-90 99.4 97.6)">D8</text>
<text x="106.5" y="96.8" transform="rotate(-90 106.5 96.8)">D9</text>
<text x="178" y="97">100n</text>
<text x="49.8" y="107.8">5.1V</text>
<text x="177.8" y="105.8">C5</text>
<text x="299.5" y="157.2">C7</text>
<text x="153.1" y="164.1">C9</text>
<text x="163.7" y="164.1">R14</text>
<text x="296.2" y="166">100n</text>
<text x="151.6" y="171.2">100n</text>
<text x="163.4" y="171.1" transform="rotate(-90 163.4 171.1)">10K</text>
<text x="86.1" y="178.1">R15</text>
<text x="85.3" y="183.4">2K2</text>
<text x="277.9" y="196">330</text>
<text x="286.5" y="197.8">R17</text>
<text x="286.5" y="194.2">R16</text>
<text x="43.8" y="202.8">D12</text>
<text x="43.8" y="199.3">D10</text>
<text x="166.3" y="202.8">D13</text>
<text x="166.3" y="199.3">D11</text>
<text x="277.9" y="199.6">330</text>
<text x="277.9" y="203.1">330</text>
<text x="286.5" y="201.3">R18</text>
<text x="43.8" y="209.9">D16</text>
<text x="43.8" y="206.3">D14</text>
<text x="166.3" y="209.9">D17</text>
<text x="166.3" y="206.4">D15</text>
<text x="277.9" y="206.6">330</text>
<text x="286.5" y="204.8">R19</text>
<text x="286.5" y="208.1">R20</text>
<text x="277.9" y="210.2">330</text>
<text x="277.9" y="213.7">330</text>
<text x="286.5" y="211.7">R21</text>
<text x="286.5" y="215.2">R22</text>
<text x="43.8" y="220.5">D20</text>
<text x="43.8" y="217">D18</text>
<text x="166.3" y="220.5">D21</text>
<text x="166.3" y="217">D19</text>
<text x="277.9" y="217.2">330</text>
<text x="277.9" y="220.8">330</text>
<text x="286.5" y="218.7">R23</text>
<text x="42.8" y="224">D22</text>
<text x="43" y="227.6">D24</text>
<text x="165.5" y="227.6">D25</text>
<text x="166.3" y="224">D23</text>
<text x="331.3" y="233.1">U5</text>
<text x="342.2" y="233">PCA9685</text>
<text x="98.4" y="236.4">U6</text>
<text x="106.3" y="236.4">PCA9955TW/Q900,118</text>
</g>
<g font-size="3.2" fill="#00f">
<text x="131.9" y="47.9">1</text>
<text x="131.9" y="51.4">2</text>
<text x="135.4" y="49.7">INT#</text>
<text x="135.4" y="53.2">A1</text>
<text x="154.2" y="53.2">SDA</text>
<text x="162.5" y="51.4">23</text>
<text x="131.9" y="55">3</text>
<text x="131.9" y="58.5">4</text>
<text x="135.4" y="56.7">A2</text>
<text x="154.8" y="56.7">SCL</text>
<text x="162.5" y="58.5">21</text>
<text x="162.5" y="55">22</text>
<text x="131.9" y="62">5</text>
<text x="131.9" y="65.5">6</text>
<text x="135.4" y="60.3">IO0_0</text>
<text x="135.4" y="63.8">IO0_1</text>
<text x="151.1" y="63.8">IO1_7</text>
<text x="156.8" y="60.3">A0</text>
<text x="162.5" y="65.5">19</text>
<text x="162.5" y="62">20</text>
<text x="131.9" y="69.1">7</text>
<text x="135.4" y="67.3">IO0_2</text>
<text x="135.4" y="70.8">IO0_3</text>
<text x="151.1" y="70.8">IO1_5</text>
<text x="151.1" y="67.3">IO1_6</text>
<text x="162.5" y="69.1">18</text>
<text x="131.9" y="72.6">8</text>
<text x="131.9" y="76.1">9</text>
<text x="135.4" y="74.4">IO0_4</text>
<text x="135.4" y="77.9">IO0_5</text>
<text x="151.1" y="77.9">IO1_3</text>
<text x="151.1" y="74.4">IO1_4</text>
<text x="162.5" y="76.1">16</text>
<text x="162.5" y="72.6">17</text>
<text x="129.8" y="79.7">10</text>
<text x="129.8" y="83.2">11</text>
<text x="135.4" y="81.4">IO0_6</text>
<text x="151.1" y="81.4">IO1_2</text>
<text x="162.5" y="83.2">14</text>
<text x="162.5" y="79.7">15</text>
<text x="135.4" y="84.9">IO0_7</text>
<text x="151.1" y="88.5">IO1_0</text>
<text x="151.1" y="84.9">IO1_1</text>
<text x="162.5" y="86.7">13</text>
<text x="116.1" y="178.8" transform="rotate(-90 116.1 178.8)">29</text>
<text x="327.7" y="176.7">1</text>
<text x="331.2" y="178.4">A0</text>
<text x="100.1" y="182">1</text>
<text x="100.1" y="185.5">2</text>
<text x="103.6" y="183.7">REXT</text>
<text x="117.5" y="183.4" transform="rotate(-90 117.5 183.4)">EP</text>
<text x="130.7" y="185.5">27</text>
<text x="327.7" y="180.2">2</text>
<text x="327.7" y="183.7">3</text>
<text x="331.2" y="182">A1</text>
<text x="331.2" y="185.5">A2</text>
<text x="350" y="182">SDA</text>
<text x="350.6" y="185.5">SCL</text>
<text x="358.2" y="183.7">26</text>
<text x="358.2" y="180.2">27</text>
<text x="100.1" y="189">3</text>
<text x="103.6" y="187.3">A0</text>
<text x="103.6" y="190.8">A1</text>
<text x="122.4" y="187.3">SDA</text>
<text x="123.1" y="190.8">SCL</text>
<text x="130.7" y="189">26</text>
<text x="327.7" y="187.3">4</text>
<text x="327.7" y="190.8">5</text>
<text x="331.2" y="189">A3</text>
<text x="344.4" y="189">EXTCLK</text>
<text x="358.2" y="190.8">24</text>
<text x="358.2" y="187.3">25</text>
<text x="100.1" y="192.5">4</text>
<text x="100.1" y="196.1">5</text>
<text x="103.6" y="194.3">A2</text>
<text x="103.6" y="197.8">A3</text>
<text x="116.3" y="194.3">RESET#</text>
<text x="130.7" y="192.5">25</text>
<text x="327.7" y="194.3">6</text>
<text x="327.7" y="197.8">7</text>
<text x="331.2" y="192.5">A4</text>
<text x="331.2" y="196.1">LED0</text>
<text x="349.7" y="196.1">OE#</text>
<text x="352.6" y="192.5">A5</text>
<text x="358.2" y="197.8">22</text>
<text x="358.2" y="194.3">23</text>
<text x="100.1" y="199.6">6</text>
<text x="100.1" y="203.1">7</text>
<text x="103.6" y="201.4">LED0</text>
<text x="119" y="201.4">LED15</text>
<text x="130.7" y="203.1">22</text>
<text x="130.7" y="199.6">23</text>
<text x="327.7" y="201.4">8</text>
<text x="331.2" y="199.6">LED1</text>
<text x="331.2" y="203.1">LED2</text>
<text x="346.5" y="203.1">LED14</text>
<text x="346.5" y="199.6">LED15</text>
<text x="358.2" y="201.4">21</text>
<text x="100.1" y="206.7">8</text>
<text x="103.6" y="204.9">LED1</text>
<text x="103.6" y="208.4">LED2</text>
<text x="119" y="208.4">LED13</text>
<text x="119" y="204.9">LED14</text>
<text x="130.7" y="206.7">21</text>
<text x="325.6" y="208.4">10</text>
<text x="327.7" y="204.9">9</text>
<text x="331.2" y="206.7">LED3</text>
<text x="346.5" y="206.7">LED13</text>
<text x="358.2" y="208.4">19</text>
<text x="358.2" y="204.9">20</text>
<text x="100.1" y="210.2">9</text>
<text x="103.6" y="211.9">LED3</text>
<text x="119" y="211.9">LED12</text>
<text x="130.7" y="210.2">20</text>
<text x="325.6" y="211.9">11</text>
<text x="325.6" y="215.5">12</text>
<text x="331.2" y="210.2">LED4</text>
<text x="331.2" y="213.7">LED5</text>
<text x="346.5" y="213.7">LED11</text>
<text x="346.5" y="210.2">LED12</text>
<text x="358.2" y="215.5">17</text>
<text x="358.2" y="211.9">18</text>
<text x="98.1" y="217.2">11</text>
<text x="98.1" y="220.8">12</text>
<text x="103.6" y="219">LED4</text>
<text x="119" y="219">LED11</text>
<text x="130.7" y="220.8">17</text>
<text x="130.7" y="217.2">18</text>
<text x="325.6" y="219">13</text>
<text x="331.2" y="217.2">LED6</text>
<text x="331.2" y="220.8">LED7</text>
<text x="346.5" y="217.2">LED10</text>
<text x="348.5" y="220.8">LED9</text>
<text x="358.2" y="219">16</text>
<text x="98.1" y="224.3">13</text>
<text x="98.1" y="227.8">14</text>
<text x="103.6" y="222.5">LED5</text>
<text x="103.6" y="226.1">LED6</text>
<text x="119" y="222.5">LED10</text>
<text x="121" y="226.1">LED9</text>
<text x="130.7" y="227.8">15</text>
<text x="130.7" y="224.3">16</text>
<text x="348.5" y="224.3">LED8</text>
<text x="358.2" y="222.5">15</text>
<text x="103.6" y="229.6">LED7</text>
<text x="121" y="229.6">LED8</text>
</g>
<g font-size="3.2" fill="#f00">
<text x="162.5" y="47.9">24</text>
<text x="153.9" y="49.7">VDD</text>
<text x="349.7" y="178.4">VDD</text>
<text x="358.2" y="176.7">28</text>
<text x="122.2" y="183.7">VDD</text>
<text x="130.7" y="182">28</text>
</g>
<g font-size="3.2">
<text x="303.4" y="42.3">1</text>
<text x="303.4" y="45.8">3</text>
<text x="312" y="42.3">2</text>
<text x="312" y="45.8">4</text>
<text x="303.4" y="49.3">5</text>
<text x="303.4" y="52.8">7</text>
<text x="312" y="49.3">6</text>
<text x="312" y="52.8">8</text>
<text x="303.4" y="56.4">9</text>
<text x="303.4" y="59.9">11</text>
<text x="309.9" y="56.4">10</text>
<text x="309.9" y="59.9">12</text>
<text x="303.4" y="63.4">13</text>
<text x="309.9" y="63.4">14</text>
<text x="303.4" y="67">15</text>
<text x="303.4" y="70.5">17</text>
<text x="309.9" y="67">16</text>
<text x="309.9" y="70.5">18</text>
<text x="303.4" y="74">19</text>
<text x="303.4" y="77.5">21</text>
<text x="309.9" y="74">20</text>
<text x="309.9" y="77.5">22</text>
<text x="303.4" y="81.1">23</text>
<text x="309.9" y="81.1">24</text>
<text x="129.8" y="86.7">12</text>
<text x="135.4" y="88.5">VSS</text>
<text x="303.4" y="84.6">25</text>
<text x="303.4" y="88.1">27</text>
<text x="309.9" y="84.6">26</text>
<text x="309.9" y="88.1">28</text>
<text x="303.4" y="91.7">29</text>
<text x="303.4" y="95.2">31</text>
<text x="309.9" y="91.7">30</text>
<text x="309.9" y="95.2">32</text>
<text x="303.4" y="98.7">33</text>
<text x="309.9" y="98.7">34</text>
<text x="303.4" y="102.2">35</text>
<text x="303.4" y="105.8">37</text>
<text x="309.9" y="102.2">36</text>
<text x="309.9" y="105.8">38</text>
<text x="303.4" y="109.3">39</text>
<text x="309.9" y="109.3">40</text>
<text x="122.7" y="197.8">VSS</text>
<text x="130.7" y="196.1">24</text>
<text x="98.1" y="213.7">10</text>
<text x="103.6" y="215.5">VSS</text>
<text x="122.7" y="215.5">VSS</text>
<text x="130.7" y="213.7">19</text>
<text x="325.6" y="222.5">14</text>
<text x="331.2" y="224.3">VSS</text>
</g>
</svg>
